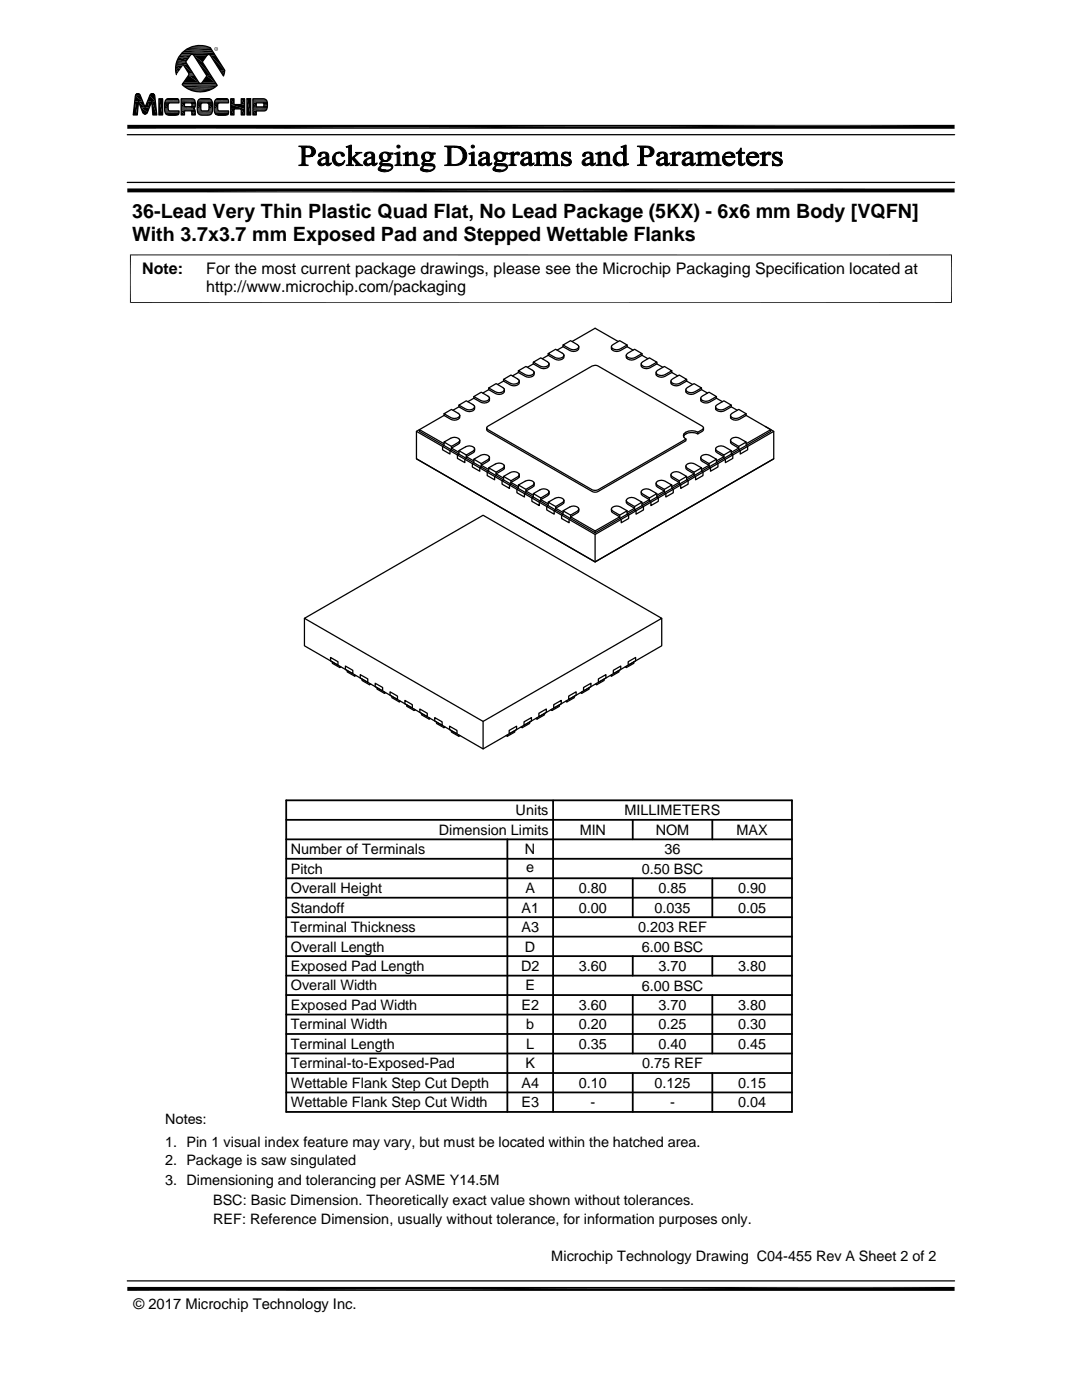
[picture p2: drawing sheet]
<svg xmlns="http://www.w3.org/2000/svg" width="216mm" height="279mm" viewBox="0 0 216 279" stroke-linecap="round" stroke-linejoin="round" font-family="sans-serif">
<g fill="none" stroke="#000" stroke-width=".25">
<path d="M27.1 18.9a.52 .52 0 0 1 .9 .1l1 2.4 .9-2.4a.5 .5 0 0 1 .5-.3 .5 .5 0 0 1 .5 .4l.4 3.8h-.8l-.2-2.7-.9 2.2a.5 .5 0 0 1-.5 .4 .5 .5 0 0 1-.4-.4l-.9-2.1-.2 2.6h-.8zM31.7 19.7h.7v3.2h-.7zM33.1 20l.5-.3h1.6l.4 .2 .1 .6-2 .1-.2 .4v.7l.1 .3 .2 .1h1.9a.62 .62 0 0 1-.1 .7 .62 .62 0 0 1-.6 .2h-1.2a.96 .96 0 0 1-.9-1.2 2.92 2.92 0 0 1 .2-1.8zM36.2 19.7h2.3a1.28 1.28 0 0 1 .2 1.9l-.1 .1 .3 .2 .1 1h-.7v-.6l-.2-.2h-1.3v.8h-.6zM36.6 13l1.1 1.7-1.4 2.2a5.1 5.1 0 0 0 7 .1l-2.9-4.6 1-1.5h.5l2.7 4.3 .3-1.2-2.9-4.5a4.8 4.8 0 0 0-5.1 .6 4.8 4.8 0 0 0-1.7 4.8M38.1 10.9h.3l.3 .1 2.6 4.1-1.2 1.6-.4-.2-2.7-4.2zM39.6 20l.5-.3h1.5a.93 .93 0 0 1 .8 1.1l-.1 1.6a.79 .79 0 0 1-.9 .6 2.2 2.2 0 0 1-1.8-.2 3.5 3.5 0 0 1 0-2.8zM43 20l.5-.3h1.6l.4 .2 .1 .6-2 .1-.2 .4v.7l.1 .3 .2 .1h1.9a.62 .62 0 0 1-.1 .7 .62 .62 0 0 1-.6 .2h-1.2a.96 .96 0 0 1-1-1.2 2.92 2.92 0 0 1 .3-1.8zM46 19.7h.7v1.2h1.4v-1.2h.7v3.2h-.7v-1.2h-1.4v1.2h-.7zM49.3 19.7h.7v3.2h-.7zM49.3 19.7h.7M50.5 19.7h2.2a1.49 1.49 0 0 1 .5 2.2l-.5 .2h-1.6v.8h-.6z"/>
<path d="M25.4 36.4h165.1M25.4 26.9h165.1M36.8 20.5h1.3l.2 .2v.4l-.1 .2h-1.4zM40.2 20.7l.2-.2 1.1 .1 .2 .4-.1 1-.2 .1h-1.2l-.1-.4zM51.1 20.5h1.4a.56 .56 0 0 1 0 .8h-1.4zM94.6 79.1v.4l-1.3 .7M94.6 79.5a2.8 2.8 0 0 0 2.4 .9l.6-.4 .1-.5M94.6 79.1l1.4-.8 1.4 .8 .3 .4a1.12 1.12 0 0 1-1.8 .4zM97.5 77.8a2.8 2.8 0 0 0 2.5 .9l.3-.2a.64 .64 0 0 0 .3-.7M97.5 77.4l1.5-.8 1.3 .7 .3 .4v.2a1.35 1.35 0 0 1-1.8 .3zM97.5 77.4v.4l-1.2 .6M100.5 76.1a2.8 2.8 0 0 0 2.5 .8 .69 .69 0 0 0 .6-.8"/>
<path d="M100.5 75.7l1.5-.9 1.3 .8 .3 .5a1.16 1.16 0 0 1-1.8 .4zM100.5 75.7v.4l-1.2 .6M103.4 74.3a2.85 2.85 0 0 0 2.6 .9l.5-.3 .1-.6M103.4 74l1.5-.9 1.4 .8 .3 .4a1.12 1.12 0 0 1-1.8 .5zM103.4 74v.3l-1.1 .7M106.4 72.6a2.8 2.8 0 0 0 2.5 .9l.3-.1a.64 .64 0 0 0 .4-.8M106.4 72.3l1.5-.9 1.3 .8 .3 .3v.2a1.35 1.35 0 0 1-1.7 .3zM106.4 72.3v.3l-1.2 .7M109.4 70.9a2.8 2.8 0 0 0 2.5 .9 .69 .69 0 0 0 .6-.9M109.4 70.6l1.5-.9 1.3 .8 .3 .4a1.16 1.16 0 0 1-1.8 .4zM109.4 70.6v.3l-1.2 .7M112.4 69.2a2.85 2.85 0 0 0 2.5 .9 .69 .69 0 0 0 .6-.9"/>
<path d="M112.4 68.9l1.5-.9 1.3 .8 .3 .4a1.12 1.12 0 0 1-1.8 .4zM112.4 68.9v.3l-1.2 .7M114.2 68.2l4.5-2.7 4.7 2.7M122.1 69l1.6-1 1.4 .9a2.8 2.8 0 0 1-2.5 .8 .62 .62 0 0 1-.6-.5zM125.1 70.7l1.5-1 1.5 .9a2.8 2.8 0 0 1-2.5 .9l-.5-.4zM125.1 68.9v.3l1.2 .7M125.1 69.2a2.8 2.8 0 0 1-2.5 .9 .69 .69 0 0 1-.6-.9M128 72.4l1.6-1 1.5 .9a2.8 2.8 0 0 1-2.5 .9 .61 .61 0 0 1-.6-.7zM128.1 70.6v.3l1.2 .7M128.1 70.9a2.8 2.8 0 0 1-2.5 .9l-.3-.1a.64 .64 0 0 1-.3-.8M130.9 74.3v.5a1.35 1.35 0 0 0 1.8 .3l1.3-.8M131 74.1l1.6-1 1.4 .9a2.82 2.82 0 0 1-2.4 .9l-.6-.4z"/>
<path d="M131.1 72.6a2.8 2.8 0 0 1-2.5 .9 .69 .69 0 0 1-.6-.9M131.1 72.3v.3l1.2 .7M133.9 75.8l1.6-1 1.5 .9a2.8 2.8 0 0 1-2.5 .9 .62 .62 0 0 1-.6-.5zM134 74v.3l1.2 .7M136.9 77.6l1.6-1 1.5 .8a2.8 2.8 0 0 1-2.5 .9 .61 .61 0 0 1-.6-.6zM137 75.7v.4l1.2 .6M137 76.1a2.8 2.8 0 0 1-2.5 .8 .69 .69 0 0 1-.6-.8M139.9 79.3l1.6-1 1.5 .8a2.82 2.82 0 0 1-2.5 .9l-.6-.3zM140 77.8a2.8 2.8 0 0 1-2.5 .9 .69 .69 0 0 1-.6-.9M140 77.4v.4l1.2 .6M143 79.1v.4l1.1 .7M143 79.5a2.82 2.82 0 0 1-2.5 .9l-.6-.4-.1-.5"/>
<path d="M83.1 86.1l35.6 20.6M83.7 85.7l4.9 2.9M83.7 85.7l-.6 .4v5.5l35.6 20.5 35.7-20.5M83.7 85.7v.4l35 20.2M88.6 88.2v.7l-.3 .2v.7l1.5 .8v-.7l.3-.1v-.7M88.6 88.2a2.8 2.8 0 0 1 2.5-.9 .62 .62 0 0 1 .6 .6l-.3 .4-1.3 .8zM88.6 82.6l1.5-.9 1.3 .8 .3 .4a1.16 1.16 0 0 1-1.8 .4zM88.6 82.6v.3a2.8 2.8 0 0 0 2.5 .9 .69 .69 0 0 0 .6-.9M88.6 82.9l-4.9 2.8M91.6 89.9v.7l-.3 .2v.7l1.5 .8v-.6l.2-.2v-.7M91.6 89.9a2.82 2.82 0 0 1 2.5-.9l.5 .4v.4l-1.6 1zM91.6 81.2l-1.2 .7"/>
<path d="M91.6 80.9v.3a2.82 2.82 0 0 0 2.5 .9l.5-.4 .1-.5M91.6 80.9l1.4-.9 1.4 .8 .2 .2 .1 .3a1.35 1.35 0 0 1-1.8 .3zM91.7 87.9a.64 .64 0 0 1-.3 .7l-1.3 .8 1.5 .9M94.6 91.7v.6l-.3 .2v.7l1.4 .8v-.6l.3-.2v-.7M94.6 91.7a2.8 2.8 0 0 1 2.4-.9 .61 .61 0 0 1 .7 .6l-1.7 1.1zM94.7 89.6l-.1 .5-1.6 1 1.6 .9M97.1 85.4v.3l.3 .4 20.8 12 .5 .1 .6-.1 17.6-10.1v-.4M97.2 85.2l21-12.2 .5-.1 .6 .1 20.8 12 .3 .4-.1 .2-1.1 .7a2.11 2.11 0 0 0-2.8 .5v.3l.5 .5-17.6 10.1-.6 .2-.5-.2-20.8-12-.3-.3zM97.5 93.4v.6l-.3 .2v.7l1.5 .9v-.7l.3-.2v-.7M97.5 93.4a2.8 2.8 0 0 1 2.5-.9l.6 .3v.3l-1.6 1.1zM97.7 91.3a.6 .6 0 0 1-.3 .8l-1.4 .8 1.5 .8M100.5 95.1v.7l-.3 .1v.7l1.5 .9v-.7l.3-.2v-.7"/>
<path d="M100.5 95.1a2.8 2.8 0 0 1 2.5-.9 .62 .62 0 0 1 .6 .5l-.3 .5-1.3 .7zM100.6 93a.64 .64 0 0 1-.3 .8l-1.3 .8 1.5 .8M103.4 96.8v.7l-.3 .2v.6l1.5 .9v-.7l.3-.2v-.6M103.4 96.8a2.85 2.85 0 0 1 2.6-.9 .61 .61 0 0 1 .6 .7l-1.7 1.1zM103.6 94.7a.64 .64 0 0 1-.3 .8l-1.3 .8 1.4 .8M106.4 98.5v.7l-.3 .2v.7l1.5 .8v-.7l.3-.1v-.7M106.4 98.5a2.8 2.8 0 0 1 2.5-.9l.6 .4v.3l-1.6 1.1zM106.6 96.5a.6 .6 0 0 1-.3 .7l-1.4 .8 1.5 .8M109.6 98.2a.64 .64 0 0 1-.4 .7l-1.3 .8 1.5 .9M112.5 99.9a.64 .64 0 0 1-.3 .7l-1.3 .8 1.5 .9M125 99.9a.64 .64 0 0 0 .3 .7l1.3 .8-1.5 .9M125.1 99.7a1.41 1.41 0 0 1 1.7-.2l1.3 .7-1.5 .9-1.3-.8-.3-.3z"/>
<path d="M128 98.2v.5l1.6 1-1.5 .9M128 98a1.41 1.41 0 0 1 1.7-.3l1.4 .8-1.5 .9-1.4-.8-.2-.3zM130.9 96.5l.1 .5 1.6 1-1.5 .8M131 96.2a1.46 1.46 0 0 1 1.7-.2l1.3 .8-1.4 .9-1.4-.8-.3-.3zM131.1 98.5v.7l.3 .2v.7l-1.5 .8v-.7l-.3-.1v-.7M133.9 94.7a.64 .64 0 0 0 .3 .8l1.3 .8-1.5 .8M133.9 94.5a1.46 1.46 0 0 1 1.8-.2l1.3 .8-1.5 .8-1.6-.9zM134 96.8v.7l.3 .2v.6l-1.4 .9v-.7l-.3-.2v-.6M136.9 93v.6l1.6 1-1.5 .8M136.9 92.8a1.41 1.41 0 0 1 1.7-.2l1.4 .8-1.5 .8-1.3-.7-.3-.4zM137 95.1v.7l.3 .1v.7l-1.5 .9v-.7l-.3-.2v-.7M139.2 86.3v.3"/>
<path d="M139.8 91.3l.1 .6 1.6 1-1.5 .8M139.9 91.1a1.46 1.46 0 0 1 1.7-.2l1.4 .8-1.5 .8-1.4-.8-.3-.3zM140 93.4v.6l.3 .2v.7l-1.5 .9v-.7l-.3-.2v-.7M140.4 85.4l-.1 .5-1.1 .7a2.11 2.11 0 0 0-2.8 .5M142.8 89.6a.64 .64 0 0 0 .3 .8l1.3 .7-1.4 .9M142.9 81l1.5-1 1.5 .9a2.8 2.8 0 0 1-2.5 .8 .62 .62 0 0 1-.6-.5zM142.9 89.4a1.46 1.46 0 0 1 1.7-.2l1.3 .7-1.5 .9-1.5-1zM143 91.7v.6l.3 .2v.7l-1.5 .8v-.6l-.3-.2v-.7M145.8 87.9v.5l1.6 1-1.5 .9M145.8 82.7l1.6-1 1.5 .9a2.8 2.8 0 0 1-2.5 .9 .61 .61 0 0 1-.6-.7zM145.8 87.7a1.41 1.41 0 0 1 1.8-.2l1.3 .7-1.5 .9-1.3-.8-.3-.3zM145.9 80.9v.3a2.8 2.8 0 0 1-2.5 .9 .69 .69 0 0 1-.6-.9"/>
<path d="M145.9 81.2l1.2 .7M145.9 89.9v.7l.3 .2v.7l-1.5 .8v-.6l-.3-.2v-.7M148.9 82.6v.3a2.8 2.8 0 0 1-2.5 .9 .69 .69 0 0 1-.6-.9M148.9 82.9l4.9 2.8M148.9 88.2v.7l.3 .2v.7l-1.5 .8v-.7l-.3-.1v-.7M152.7 85.1l1.1 .6v.4l-35.1 20.2M153.8 85.7l.6 .4v5.5l-35.7 20.5-35.6-20.5M153.8 85.7l-4.9 2.9M154.4 86.1l-35.7 20.6v5.4M109.4 100.2v.7l-.3 .2v.7l1.5 .8v-.7l.3-.1v-.7M109.4 100.2a2.8 2.8 0 0 1 2.5-.9 .62 .62 0 0 1 .6 .6l-.3 .4-1.3 .8zM112.4 101.9v.7l-.3 .2v.7l1.5 .8v-.6l.3-.2v-.7"/>
<path d="M112.4 101.9a2.85 2.85 0 0 1 2.5-.9 .62 .62 0 0 1 .6 .6l-.3 .4-1.3 .8zM115.5 101.6l-.1 .6-1.5 .9 4.8 2.9M118.7 106v.3M122 101.6a.64 .64 0 0 0 .3 .8l1.4 .7-5 2.9M122.1 101.4a1.46 1.46 0 0 1 1.7-.2l1.3 .7-1.4 .9-1.6-1zM125.1 101.9v.7l.3 .2v.7l-1.4 .8v-.6l-.3-.2v-.7M128.1 100.2v.7l.3 .2v.7l-1.5 .8v-.7l-.3-.1v-.7M60.7 123.4l35.7-20.6 35.6 20.6-35.6 20.6zM60.7 123.4v5.5l35.7 20.6 35.6-20.6v-5.5M66 131.2l1.4 .9v.7l-1.4-.9zM66.3 132.1v.3l1.5 .8 .2-.1M67.8 132.9v.3"/>
<path d="M68.9 132.9l1.5 .9v.7l-1.5-.9zM69.3 133.8v.3l1.5 .8 .2-.1M70.8 134.7v.2M71.9 134.6l1.5 .9v.7l-1.5-.9zM72.2 135.5v.3l1.5 .9 .3-.2M73.7 136.4v.3M74.9 136.4l1.4 .8v.7l-1.4-.9zM75.2 137.2v.3l1.5 .9 .2-.2M76.7 138.1v.3M77.8 138.1l1.5 .8v.7l-1.5-.9zM78.2 139v.2l1.5 .9 .2-.1M79.7 139.8v.3"/>
<path d="M80.8 139.8l1.5 .8v.7l-1.5-.8zM113.1 139.8v.3M113.5 138.9l1.5-.8v.6l-1.5 .9zM114.6 139v.2l-1.5 .9-.2-.1M116.1 138.1v.3M116.4 137.2l1.5-.8v.6l-1.5 .9zM117.6 137.2v.3l-1.5 .9-.3-.2M119.1 136.4v.3M119.4 135.5l1.5-.9v.7l-1.5 .9zM120.5 135.5v.3l-1.4 .9-.3-.2M122 134.7v.2M122.4 133.8l1.5-.9v.7l-1.5 .9z"/>
<path d="M123.5 133.8v.3l-1.5 .8-.2-.1M125 132.9v.3M125.3 132.1l1.5-.9v.7l-1.5 .9zM126.5 132.1v.3l-1.5 .8-.2-.1M81.2 140.7v.2l1.4 .9 .3-.1M82.6 141.5v.3M83.8 141.5l1.5 .8v.7l-1.5-.8zM84.1 142.4v.3l1.5 .8 .3-.1M85.6 143.2v.3M86.7 143.2l1.5 .9v.7l-1.5-.9zM87.1 144.1v.3l1.5 .8 .2-.1M88.6 144.9v.3"/>
<path d="M89.7 144.9l1.5 .9v.7l-1.5-.9zM90.1 145.8v.3l1.4 .8 .3-.1M91.5 146.7v.2M96.4 144v5.5M101.2 146.7v.2M101.6 145.8l1.5-.9v.7l-1.5 .9zM102.7 145.8v.3l-1.5 .8-.2-.1M104.2 144.9v.3M104.6 144.1l1.4-.9v.7l-1.4 .9zM105.7 144.1v.3l-1.5 .8-.2-.1M107.2 143.2v.3M107.5 142.3l1.5-.8v.7l-1.5 .8z"/>
<path d="M108.6 142.4v.3l-1.4 .8-.3-.1M110.2 141.5v.3M110.5 140.6l1.5-.8v.7l-1.5 .8zM111.6 140.7v.2l-1.4 .9-.3-.1M25.4 255.6h165.1"/>
</g>
<g fill="none" stroke="#000" stroke-width=".36">
<path d="M57.1 159.7h100.9v62.2h-100.9zM110.4 159.7v62.2M57.1 179.2h100.9M57.1 175.3h100.9M57.1 171.4h100.9M57.1 167.5h100.9M57.1 163.6h100.9M101.2 167.5v54.4M126.3 163.6v3.9M126.3 175.3v7.7M142.1 163.6v3.9M142.1 175.3v7.7"/>
<path d="M57.1 190.8h100.9M57.1 186.9h100.9M57.1 183h100.9M57.1 198.6h100.9M57.1 194.7h100.9M126.3 190.8v3.9M126.3 198.6v11.6M142.1 190.8v3.9M142.1 198.6v11.6M57.1 206.4h100.9M57.1 202.5h100.9M57.1 210.2h100.9"/>
<path d="M57.1 214.1h100.9M57.1 218h100.9M126.3 214.1v7.8M142.1 214.1v7.8"/>
</g>
<g fill="none" stroke="#000" stroke-width=".2">
<path d="M33 20h2.7M33.1 19.9h2.6M33.1 19.9h2.5M33.3 19.8h2.2M33.4 19.7h2.1M35.6 19.8h-2.4M36 10.9h2.1M36.1 10.8h6.7M36.2 19.7h2.3M36.2 19.7h2.4M36.2 19.8h2.5M36.2 19.9h2.6"/>
<path d="M36.3 16.9h7M36.4 17h6.9M36.5 16.7h6.6M36.5 16.6h3.4M36.5 16.6h3.3M36.6 16.5h3.1M36.9 17.4h6M37.5 17.7h4.9M37.8 9.5h4.2M37.9 9.4h4M38 11h-2.1M38.2 10.9h-2.2"/>
<path d="M38.4 10.9h4.4M38.4 9.3h3M38.4 9.2h2.9M38.5 10.9h3M38.6 11h2.8M38.6 11h2.7M38.7 18.2h2.5M39.6 20h2.6M39.6 19.9h2.6M39.6 19.9h2.5M39.7 19.8h2.4M39.8 19.8h2.2"/>
<path d="M40.1 16.6h3M40.2 16.6h2.9M40.3 16.5h2.7M42.9 20h2.7M43 19.9h2.6M43 19.9h2.5M43.2 19.8h2.2M43.3 19.7h2M45.5 19.8h-2.4M50.5 19.7h2.2M50.5 19.7h2.4M50.5 19.8h2.5"/>
<path d="M50.5 19.9h2.6M50.5 19.9h2.7M32.9 20.5h2.8M32.9 22.2h2.8M32.9 22.3h2.8M32.9 20.4h2.8M32.9 20.3h2.8M32.9 22.4h2.8M32.9 22.5h2.8M32.9 20.2h2.8M33 20.1h2.7M33 22.6h2.7"/>
<path d="M33 22.7h2.7M33.1 22.7h2.6M33.1 22.8h2.6M33.2 22.8h2.4M33.3 22.9h2.3M33.4 22.9h2.1M36.2 20h2.7M36.2 20.2h2.7M36.2 21.3h2.7M36.2 21.4h2.7M36.2 21.5h2.7M36.2 21.6h2.6"/>
<path d="M36.2 21.6h2.5M36.2 21.7h2.5M36.2 21.8h2.6M36.2 21.9h2.7M36.2 22h2.7M36.2 22.1h2.7M39.4 20.5h3M39.4 22.2h3M39.4 20.4h3M39.4 22.3h3M39.4 22.5h2.9M39.4 20.2h3"/>
<path d="M39.5 22.6h2.8M39.5 20.1h2.8M39.5 22.7h2.7M39.6 22.8h2.6M39.7 22.8h2.4M39.8 22.9h2.2M42.8 22.2h2.8M42.8 20.5h2.8M42.8 20.4h2.8M42.8 22.3h2.8M42.8 20.3h2.8M42.8 22.4h2.8"/>
<path d="M42.8 22.5h2.8M42.8 20.2h2.8M42.9 22.6h2.7M42.9 20.1h2.7M42.9 22.7h2.7M43 22.7h2.6M43 22.8h2.6M43.1 22.8h2.4M43.2 22.9h2.2M43.3 22.9h2M50.5 20h2.7M50.5 20.2h2.8"/>
<path d="M50.5 20.4h2.8M50.5 20.5h2.8M50.5 21.4h2.8M50.5 21.7h2.8M50.5 21.8h2.8M50.5 21.9h2.7M50.5 22h2.6M53 22.1h-2.5M26 50.8v9.7M189.9 50.8v9.7M189.9 50.9h-164M25.9 60.4h164"/>
</g>
<g fill="#000" stroke="#000" stroke-width=".2">
<path d="M80.4 30.6l.3 .1zM118.9 30.6l.2 .1zM123.9 29.3h.3zM151.6 30.6l.3 .1z"/>
<path d="M60.2 29.4h1.1h-.4v1.7h1.5l-1.5 .1v1.6l.6 .2h-1.9v-.1a.5 .5 0 0 0 .7-.6z" fill-rule="evenodd"/>
<path d="M59.6 29.1h1.6a1.26 1.26 0 0 1 1.3 .4 1.26 1.26 0 0 1 .3 1.3l-.4 .3h-1a.87 .87 0 0 0 .8-.9 .87 .87 0 0 0-.9-.8h-1.1z" fill-rule="evenodd"/>
<path d="M60.9 31.2h1.3z" fill-rule="evenodd"/>
<path d="M63.6 30.7l.3-.2h.6l-.4 .2a.36 .36 0 0 1-.1 .4 .36 .36 0 0 1-.3 .1l-.2-.1z" fill-rule="evenodd"/>
<path d="M63.5 32.1a1.65 1.65 0 0 1 1.6-.6 1.09 1.09 0 0 0-1.1 .9l.3 .3 .6 .1a.83 .83 0 0 1-.9 .3 .83 .83 0 0 1-.6-.7z" fill-rule="evenodd"/>
<path d="M63.9 30.5l.2-.1a1.3 1.3 0 0 1 1.5 .4l.1 1.9 .3 .1a.51 .51 0 0 1-.5 .3 .51 .51 0 0 1-.4-.3v-.1l-.3-.1 .3-.1v-1h-.5l.5-.3a.56 .56 0 0 0-.6-.7z" fill-rule="evenodd"/>
<path d="M64.4 32.8l.7-.1z" fill-rule="evenodd"/>
<path d="M65.7 32.7l.4-.2-.1 .3z" fill-rule="evenodd"/>
<path d="M67 30.6l.6-.1a1.1 1.1 0 0 0-.7 1.2 1.1 1.1 0 0 0 .9 1h.7a1.33 1.33 0 0 1-2-.2 1.33 1.33 0 0 1 .5-1.9z" fill-rule="evenodd"/>
<path d="M67.1 30.5a1.26 1.26 0 0 1 1.6 .4v.2a.46 .46 0 0 1-.5 0 .46 .46 0 0 1-.2-.5z" fill-rule="evenodd"/>
<path d="M67.8 32.7a.93 .93 0 0 0 .9-.7l.1 .2-.3 .5z" fill-rule="evenodd"/>
<path d="M69.1 29.3h.2z" fill-rule="evenodd"/>
<path d="M69.1 29.3l1-.3v3.7l.5 .3h-1.5l.3-.1 .2-.3v-3l-.1-.2z" fill-rule="evenodd"/>
<path d="M70.9 30.4h1.3l-.7 .4-.9 .6 1.2 1.3 .6 .3h-1.5l.2-.3-1-1.1 1-.8v-.3z" fill-rule="evenodd"/>
<path d="M72.8 30.7l.2-.2h.7h-.2a.46 .46 0 0 0-.3 .6l-.2 .2a.32 .32 0 0 1-.3-.2 .32 .32 0 0 1 .1-.4z" fill-rule="evenodd"/>
<path d="M72.7 32.1a1.64 1.64 0 0 1 1.5-.6 1.06 1.06 0 0 0-1.1 .9l.4 .3 .6 .1a.84 .84 0 0 1-.9 .3 .84 .84 0 0 1-.6-.7z" fill-rule="evenodd"/>
<path d="M73 30.5l.2-.1a1.31 1.31 0 0 1 1.5 .4l.1 1.9 .3 .1a.48 .48 0 0 1-.5 .3 .48 .48 0 0 1-.4-.4l-.2-.1 .2-.1v-1h-.5l.5-.3a.54 .54 0 0 0-.5-.7z" fill-rule="evenodd"/>
<path d="M73.6 32.8l.6-.1z" fill-rule="evenodd"/>
<path d="M74.9 32.7l.3-.2-.1 .3z" fill-rule="evenodd"/>
<path d="M75.7 33.3l.5-.3-.3 .5a.93 .93 0 0 0 1.1 .5h-1.4a.42 .42 0 0 1 .1-.7z" fill-rule="evenodd"/>
<path d="M76 30.6l.8-.3 .7 .2h-.7a.83 .83 0 0 0-.5 .8 .83 .83 0 0 0 .5 .7h.7l-1.1 .1-.2 .3 .4 .2a2.38 2.38 0 0 1 1.7 .4l.1 .4a1.97 1.97 0 0 1-2.8 .6h1.4a.8 .8 0 0 0 1.1-.7l-.3-.2-1.7-.1a.48 .48 0 0 1-.3-.5 .48 .48 0 0 1 .5-.4 .85 .85 0 0 1-.3-1.5z" fill-rule="evenodd"/>
<path d="M76.4 32.1h1z" fill-rule="evenodd"/>
<path d="M76.8 30.5h1.6v.3h-.5a.82 .82 0 0 1-.4 1.2h-.6a.82 .82 0 0 0 .5-.8 .82 .82 0 0 0-.6-.7z" fill-rule="evenodd"/>
<path d="M78.7 30.6l.3 .1z" fill-rule="evenodd"/>
<path d="M78.7 30.6l1.1-.3v2.1a.37 .37 0 0 0 .4 .5v.1h-1.4l.4-.3v-1.6l-.1-.3z" fill-rule="evenodd"/>
<path d="M80.4 30.6l1-.3v.6h-.5z" fill-rule="evenodd"/>
<path d="M80.9 30.9l1.3-.2-.8 .4 .1 1.6 .4 .3h-1.4l.4-.3z" fill-rule="evenodd"/>
<path d="M81.7 30.7a.84 .84 0 0 1 .9-.4 .84 .84 0 0 1 .6 .8v1.6l.5 .3h-1.5l.3-.1 .2-.3-.1-1.6-.3-.3z" fill-rule="evenodd"/>
<path d="M84.1 33.3l.5-.3-.2 .5a.93 .93 0 0 0 1 .5h-1.4a.42 .42 0 0 1 .1-.7z" fill-rule="evenodd"/>
<path d="M84.4 30.6l.9-.3 .6 .2h-.7a.83 .83 0 0 0-.5 .8 .83 .83 0 0 0 .5 .7h.7l-1.1 .1-.2 .3 .5 .2a2.38 2.38 0 0 1 1.6 .4l.1 .4a1.97 1.97 0 0 1-2.8 .6h1.4a.8 .8 0 0 0 1.2-.7l-.4-.2-1.7-.1a.48 .48 0 0 1-.3-.5 .48 .48 0 0 1 .5-.4 .85 .85 0 0 1-.3-1.5z" fill-rule="evenodd"/>
<path d="M84.8 32.1h1z" fill-rule="evenodd"/>
<path d="M85.2 30.5h1.6v.3h-.5a.81 .81 0 0 1-.4 1.2h-.6a.82 .82 0 0 0 .6-.8 .82 .82 0 0 0-.7-.7z" fill-rule="evenodd"/>
<path d="M88.7 29.1h2l1.3 .3-2 .1v3.2l1.9 .1-.9 .2h-2.3l.6-.2v-.2l.1-2.9a.46 .46 0 0 0-.7-.4z" fill-rule="evenodd"/>
<path d="M90.7 29.4h1.3a1.86 1.86 0 0 1 1.2 1.7 1.86 1.86 0 0 1-1.3 1.7h-1.2a1.73 1.73 0 0 0 1.7-1.7 1.73 1.73 0 0 0-1.7-1.7z" fill-rule="evenodd"/>
<path d="M93.6 30.6l.3 .1z" fill-rule="evenodd"/>
<path d="M93.6 30.6l1-.3v2.1a.36 .36 0 0 0 .1 .4 .36 .36 0 0 0 .4 .1v.1h-1.5v-.1a.38 .38 0 0 0 .5-.5v-1.5l-.1-.1z" fill-rule="evenodd"/>
<path d="M95.7 30.7l.2-.2h.6h-.1a.43 .43 0 0 0-.3 .6l-.2 .2a.32 .32 0 0 1-.3-.2 .32 .32 0 0 1 .1-.4z" fill-rule="evenodd"/>
<path d="M95.7 31.9l.9-.4h.5a1.08 1.08 0 0 0-1.1 .9l.4 .3 .5 .1a.79 .79 0 0 1-.9 .2 .79 .79 0 0 1-.5-.9z" fill-rule="evenodd"/>
<path d="M95.9 30.5a1.28 1.28 0 0 1 1.7 .4v1.7l.4 .2a.48 .48 0 0 1-.5 .3 .48 .48 0 0 1-.4-.4l-.2-.1 .2-.1v-1h-.5l.5-.2-.1-.6z" fill-rule="evenodd"/>
<path d="M96.5 32.8l.6-.1z" fill-rule="evenodd"/>
<path d="M97.8 32.7l.3-.2-.1 .3z" fill-rule="evenodd"/>
<path d="M98.6 33.3l.5-.3-.3 .5a.94 .94 0 0 0 1.1 .5h-1.4a.42 .42 0 0 1 .1-.7z" fill-rule="evenodd"/>
<path d="M98.9 30.6a1.47 1.47 0 0 1 1.5-.1h-.7a.81 .81 0 0 0-.6 .8 .81 .81 0 0 0 .7 .7h.6l-1.1 .1-.2 .5 1.7 .1a.6 .6 0 0 1 .5 .7 2.05 2.05 0 0 1-2.8 .6 4.5 4.5 0 0 0 2.3-.3l.2-.4-.2-.2h-1.3a.55 .55 0 0 1-.8-.6l.4-.4a.85 .85 0 0 1-.2-1.5z" fill-rule="evenodd"/>
<path d="M99.3 32.1h1z" fill-rule="evenodd"/>
<path d="M99.7 30.5h1.6v.3h-.6a.83 .83 0 0 1-.3 1.2h-.6h.1a.84 .84 0 0 0 .4-.8 .84 .84 0 0 0-.6-.7z" fill-rule="evenodd"/>
<path d="M101.5 30.6l.2 .1z" fill-rule="evenodd"/>
<path d="M101.5 30.6l1-.3v.6h.2l-.2 .3v1.5l.5 .3h-1.5l.5-.3v-1.7l-.1-.2z" fill-rule="evenodd"/>
<path d="M102.7 30.7h.2l-.4 .2z" fill-rule="evenodd"/>
<path d="M102.7 30.7a.49 .49 0 0 1 .5-.4 .49 .49 0 0 1 .5 .5 .49 .49 0 0 1-.8-.1z" fill-rule="evenodd"/>
<path d="M104.1 30.7l.3-.2h.6h-.2a.46 .46 0 0 0-.3 .6l-.1 .2a.32 .32 0 0 1-.4-.2 .32 .32 0 0 1 .1-.4z" fill-rule="evenodd"/>
<path d="M104 32.1a1.64 1.64 0 0 1 1.5-.6 1.06 1.06 0 0 0-1.1 .9l.4 .3 .6 .1a.84 .84 0 0 1-.9 .3 .84 .84 0 0 1-.6-.7z" fill-rule="evenodd"/>
<path d="M104.4 30.5l.1-.1a1.31 1.31 0 0 1 1.5 .4l.1 1.9 .3 .1a.48 .48 0 0 1-.5 .3 .48 .48 0 0 1-.4-.4l-.2-.1 .2-.1v-1h-.4l.4-.3a.54 .54 0 0 0-.5-.7z" fill-rule="evenodd"/>
<path d="M104.9 32.8l.6-.1z" fill-rule="evenodd"/>
<path d="M106.2 32.7l.4-.2-.2 .3z" fill-rule="evenodd"/>
<path d="M106.6 30.6l.3 .1z" fill-rule="evenodd"/>
<path d="M106.6 30.6l1.1-.3v.6h-.6l-.1-.1z" fill-rule="evenodd"/>
<path d="M107.1 30.9l1.3-.2-.7 .3v1.7l.4 .3h-1.4l.4-.3z" fill-rule="evenodd"/>
<path d="M107.9 30.7a.86 .86 0 0 1 1.5 .2h.2l-.2 .1 .1 1.7 .4 .3h-1.5l.5-.3v-1.5l-.2-.4z" fill-rule="evenodd"/>
<path d="M109.5 30.8l.2-.2 .5 .1-.6 .2h-.2z" fill-rule="evenodd"/>
<path d="M109.7 30.6a.85 .85 0 0 1 .9-.2 .85 .85 0 0 1 .6 .7v1.3a.37 .37 0 0 0 .5 .5v.1h-1.5l.5-.3v-1.5a.45 .45 0 0 0-.5-.5z" fill-rule="evenodd"/>
<path d="M112 32.1a1.36 1.36 0 0 0 1.6 .9l-1.6 .1z" fill-rule="evenodd"/>
<path d="M112.2 30.7l.2-.2h.5a.39 .39 0 0 0-.5 .2 .39 .39 0 0 0 .2 .5l.8 .4a.73 .73 0 0 1 .6 .6 .73 .73 0 0 1-.4 .8h-.5l.4-.4a1.73 1.73 0 0 0-1.1-.9l-.4-.5z" fill-rule="evenodd"/>
<path d="M112.4 30.5l.4-.2 .8 .1z" fill-rule="evenodd"/>
<path d="M112.2 33h1.4l-.5 .1z" fill-rule="evenodd"/>
<path d="M112.4 30.5l1.4-.2v.9l-.2-.1a.7 .7 0 0 0-.7-.6z" fill-rule="evenodd"/>
<path d="M116.5 30.6l.1-.1h.6l-.4 .2a.36 .36 0 0 1 0 .4 .36 .36 0 0 1-.4 .1l-.1-.2z" fill-rule="evenodd"/>
<path d="M116.5 31.8l.8-.3h.5a1.09 1.09 0 0 0-1.1 .9l.3 .3 .6 .1a.89 .89 0 0 1-1.5-.2l.1-.4z" fill-rule="evenodd"/>
<path d="M116.6 30.5l.2-.1a1.1 1.1 0 0 1 1.3 .2 1.1 1.1 0 0 1 .2 1.2v.8l.4 .2a.51 .51 0 0 1-.4 .3 .51 .51 0 0 1-.5-.3v-.1l-.2-.1 .2-.1v-1h-.5l.5-.3a.55 .55 0 0 0-.6-.7z" fill-rule="evenodd"/>
<path d="M117.1 32.8l.7-.1z" fill-rule="evenodd"/>
<path d="M118.5 32.7l.3-.2-.1 .3z" fill-rule="evenodd"/>
<path d="M118.9 30.6l1-.3v.6h-.6z" fill-rule="evenodd"/>
<path d="M119.3 30.9l1.4-.2-.8 .4v1.3a.39 .39 0 0 0 .1 .4 .39 .39 0 0 0 .4 .1v.1h-1.5l.5-.3z" fill-rule="evenodd"/>
<path d="M120.1 30.7a.84 .84 0 0 1 .9-.3 .84 .84 0 0 1 .6 .7l.1 1.6 .4 .3h-1.4l.4-.3v-1.7l-.4-.3z" fill-rule="evenodd"/>
<path d="M122.7 30.9l.4-.4h.6a1.2 1.2 0 0 0-.8 1.2 1.2 1.2 0 0 0 .9 1.1h-1a1.4 1.4 0 0 1-.1-1.9z" fill-rule="evenodd"/>
<path d="M123.1 30.5a1.12 1.12 0 0 1 1.3 .1z" fill-rule="evenodd"/>
<path d="M123.9 29.3l1-.3v3.3l.3 .4h-.8a1.19 1.19 0 0 1-1.6 .1h1l.6-.3v-1.4l-.3-.5h.3v-1v-.2z" fill-rule="evenodd"/>
<path d="M124.4 32.7h1v.1l-1 .3z" fill-rule="evenodd"/>
<path d="M127.7 29.4h1.1h-.4v1.7h1.6l-1.6 .1v1.1a.47 .47 0 0 0 .1 .5 .47 .47 0 0 0 .6 .1v.1h-1.9l.4-.1 .2-.3z" fill-rule="evenodd"/>
<path d="M127.2 29.1h1.6a1.23 1.23 0 0 1 1.3 .4 1.23 1.23 0 0 1 .2 1.3l-.3 .3h-1.1a.87 .87 0 0 0 .9-.9 .87 .87 0 0 0-1-.8h-1.1z" fill-rule="evenodd"/>
<path d="M128.4 31.2h1.4z" fill-rule="evenodd"/>
<path d="M131.2 30.7l.3-.2h.6h-.2a.42 .42 0 0 0-.3 .6l-.2 .2a.32 .32 0 0 1-.3-.2 .32 .32 0 0 1 .1-.4z" fill-rule="evenodd"/>
<path d="M131.3 31.9l.7-.4h.6a1.12 1.12 0 0 0-1.1 .9l.4 .3 .6 .1a.79 .79 0 0 1-1 .2 .79 .79 0 0 1-.5-.9z" fill-rule="evenodd"/>
<path d="M131.5 30.5a1.23 1.23 0 0 1 1.6 .4l.1 1.7 .3 .2a.48 .48 0 0 1-.5 .3 .48 .48 0 0 1-.4-.4l-.2-.1 .2-.1v-1h-.4l.4-.2-.1-.6-.4-.2z" fill-rule="evenodd"/>
<path d="M132 32.8l.6-.1z" fill-rule="evenodd"/>
<path d="M133.3 32.7l.3-.2-.1 .3z" fill-rule="evenodd"/>
<path d="M133.7 30.6l.3 .1z" fill-rule="evenodd"/>
<path d="M133.7 30.6l1-.3v.6h.2l-.2 .3 .1 1.5 .5 .3h-1.6l.5-.3v-1.8l-.1-.1z" fill-rule="evenodd"/>
<path d="M134.9 30.7h.3l-.5 .2z" fill-rule="evenodd"/>
<path d="M134.9 30.7a.48 .48 0 0 1 .5-.4 .48 .48 0 0 1 .5 .5 .47 .47 0 0 1-.7-.1z" fill-rule="evenodd"/>
<path d="M136.3 30.7l.3-.2h.6a.44 .44 0 0 0-.5 .6 .31 .31 0 0 1-.4 .1 .31 .31 0 0 1 0-.5z" fill-rule="evenodd"/>
<path d="M136.4 31.9l.7-.4h.6a1.11 1.11 0 0 0-1 .9l.3 .3 .6 .1a.79 .79 0 0 1-1 .2 .79 .79 0 0 1-.4-.9z" fill-rule="evenodd"/>
<path d="M136.6 30.5a1.23 1.23 0 0 1 1.7 .4v1.7l.4 .2a.48 .48 0 0 1-.5 .3 .48 .48 0 0 1-.5-.4l-.2-.1 .2-.1v-1h-.4l.4-.2-.1-.6z" fill-rule="evenodd"/>
<path d="M137.1 32.8l.6-.1z" fill-rule="evenodd"/>
<path d="M138.4 32.7l.4-.2-.1 .3z" fill-rule="evenodd"/>
<path d="M138.8 30.6l.3 .1z" fill-rule="evenodd"/>
<path d="M138.8 30.6l1.1-.3v.6h-.6l-.1-.1z" fill-rule="evenodd"/>
<path d="M139.3 30.9l1.3-.2-.7 .3v1.7l.5 .3h-1.5l.4-.3z" fill-rule="evenodd"/>
<path d="M140.1 30.7a.86 .86 0 0 1 1.5 .2h.2l-.2 .2 .1 1.6 .4 .3h-1.4l.4-.3v-1.8l-.4-.2z" fill-rule="evenodd"/>
<path d="M141.8 30.8l.1-.2 .5 .1-.8 .2z" fill-rule="evenodd"/>
<path d="M141.9 30.6a.85 .85 0 0 1 1-.2 .85 .85 0 0 1 .5 .8l.1 1.5 .4 .3h-1.5v-.1a.37 .37 0 0 0 .5-.4v-1.2a.52 .52 0 0 0-.5-.6z" fill-rule="evenodd"/>
<path d="M144.5 30.7l.3-.2h.6a.73 .73 0 0 0-.8 .7l-.4 .1z" fill-rule="evenodd"/>
<path d="M144.8 30.5a1.17 1.17 0 0 1 1.9 .9h-2.1a1.11 1.11 0 0 0 1.1 1.2l-1.2 .1-.3-.7v-.6v-.1l1.8-.1a.62 .62 0 0 0-.6-.7z" fill-rule="evenodd"/>
<path d="M144.5 32.7l1.2-.1a.85 .85 0 0 0 .9-.6l.1 .1a1.26 1.26 0 0 1-1 1 1.26 1.26 0 0 1-1.2-.4z" fill-rule="evenodd"/>
<path d="M147.8 29.5h.1v.9h.7v.2h-.7v1.9l.3 .2-.8 .1v-2.2l-.5-.1 .6-.4z" fill-rule="evenodd"/>
<path d="M147.4 32.8l.9-.1 .2-.2h.2l-.1 .1a.68 .68 0 0 1-1.2 .2z" fill-rule="evenodd"/>
<path d="M149.3 30.7l.3-.2h.5a.73 .73 0 0 0-.7 .7l-.4 .1z" fill-rule="evenodd"/>
<path d="M149.6 30.5l.1-.1a1.13 1.13 0 0 1 1.7 1h-2a1.1 1.1 0 0 0 1.1 1.2l-1.3 .1-.3-.7 .1-.7 1.7-.1a.66 .66 0 0 0-.6-.7z" fill-rule="evenodd"/>
<path d="M149.2 32.7l1.5-.1 .4-.2 .2-.4a1.16 1.16 0 0 1-.8 1.1 1.16 1.16 0 0 1-1.3-.4z" fill-rule="evenodd"/>
<path d="M151.6 30.6l1.1-.3v.6h.1l-.1 .3v1.5l.5 .3h-1.5l.4-.3v-1.5v-.4z" fill-rule="evenodd"/>
<path d="M152.8 30.7h.3l-.4 .2z" fill-rule="evenodd"/>
<path d="M152.9 30.6a.46 .46 0 0 1 .6-.3 .46 .46 0 0 1 .3 .5 .49 .49 0 0 1-.7-.1h-.3z" fill-rule="evenodd"/>
<path d="M154.1 32.1a1.35 1.35 0 0 0 1.6 .9l-1.6 .1z" fill-rule="evenodd"/>
<path d="M154.4 30.6l.6-.1h-.3a.35 .35 0 0 0-.2 .3 .35 .35 0 0 0 .2 .4l.8 .4a.73 .73 0 0 1 .6 .6 .73 .73 0 0 1-.4 .8h-.5l.4-.4a1.71 1.71 0 0 0-1.1-.9 .65 .65 0 0 1-.1-1.1z" fill-rule="evenodd"/>
<path d="M154.5 30.5l.4-.2 .8 .1z" fill-rule="evenodd"/>
<path d="M154.3 33h1.4l-.5 .1z" fill-rule="evenodd"/>
<path d="M154.5 30.5l1.4-.2v.9l-.2-.1a.7 .7 0 0 0-.7-.6z" fill-rule="evenodd"/>
<circle cx="79.5" cy="29.3" r=".31"/>
<circle cx="94.3" cy="29.3" r=".31"/>
</g>
<g fill="#000">
<path d="M27 19.1l1 .1h-1zM27 19.1h1v.1zM27 19.2l1.5 1.1h-1.6zM27 19.2h1l.5 1.1zM27 19l1 .1zM27.1 18.9h.9zM27.1 18.9l.9 .1zM27.1 18.9h.8zM27.2 18.8l.7 .1zM27.2 18.8h.6zM27.2 18.8h.5zM27.3 18.7l.4 .1z"/>
<path d="M27.3 18.7h.4zM27.4 18.7h.2zM27.4 18.7h.3zM27.5 18.7h.1zM29.9 19.1l1.1 1.1h-1.6zM29.9 19.1h1l.1 1.1zM29.9 19h1zM29.9 19l1 .1zM29.9 18.9l1 .1zM29.9 18.9h.9zM30 18.9h.8zM30.1 18.8l.7 .1z"/>
<path d="M30.1 18.8h.6zM30.1 18.7l.5 .1zM30.1 18.7h.5zM30.2 18.7h.4zM30.2 18.7h.3zM30.3 18.7h.2zM31.7 19.7l.7 3.2h-.7zM31.7 19.7h.7v3.2zM33.5 19.7h2zM33.5 19.7h1.9zM33.5 19.7h1.8zM33.6 19.7h1.7z"/>
<path d="M35 13.7l.6 .6h-.5zM35 13.7h1l-.4 .6zM35.1 13.1l.9 .6h-1zM35.1 13.1h1.4l-.5 .6zM35.1 14.3l.1 .6zM35.1 14.3h.5l-.4 .6zM35.1 13l1.4 .1h-1.4zM35.1 13h1.5l-.1 .1zM35.3 12.3l1.9 .3h-2zM35.3 12.3h1.7l.2 .3zM35.4 12l1.6 .3h-1.7zM35.4 12h1.9l-.3 .3z"/>
<path d="M35.6 11.5l1.7 .5h-1.9zM35.6 11.5h2.1l-.4 .5zM36.6 13l1.9 1.6h-.9zM36.6 13h.8l1.1 1.6zM37.6 15l2.1 1.5h-3.1zM37.6 15h1.2l.9 1.5zM37.6 14.6h.9zM37.7 14.6l.9 .1zM37.7 15h1.1zM37.7 14.7l.9 .1zM37.7 14.9l1 .1zM37.7 14.8l1 .1z"/>
<path d="M37.7 14.9h1zM38.7 11l1.7 1.4h-.9zM38.7 11h2.6l-.9 1.4zM38.7 18.2l1.9 .1zM39 9.2h1.8zM39 9.1l1.8 .1zM39.3 18.3h1.3zM39.5 12.4l2.6 2.7h-.8zM39.5 12.4h.9l1.7 2.7zM39 9.1h1.7zM39.6 9.1h1.1zM39.6 9.1h.6z"/>
<path d="M39.9 19.7h2zM40 19.7h1.9zM40 19.7h1.8zM40.1 19.7h1.7zM40.1 19.7h1.6zM41.3 15.1l1.7 1.4h-2.7zM41.3 15.1h.8l.9 1.4zM41.6 10.9h1.2zM41.7 10.9h1.2zM41.8 10.9h1.1zM41.9 10.9l1 .1zM41.9 11h1z"/>
<path d="M42 11l2.9 3h-1zM42 11h.9l2 3zM42.8 9.8v.1zM42.8 9.6v.2zM42.8 9.9l.1 .1zM42.9 9.5l-.1 .1zM42.9 9.7l-.1 .1zM42.9 9.9v.1zM42.9 10l.1 .1zM42.8 9.6l.1-.1zM42.9 9.5h.1zM43 10.1l.1 .1z"/>
<path d="M43 9.4l.1 .1zM43.1 10.1h.2zM43.1 9.4l.2 .1zM43.3 10.1l.1-.1zM43.3 19.7h2zM43.3 9.4v.1zM43.4 9.9l-.1 .1zM43.4 19.7h1.9zM43.4 19.7h1.8zM43.3 9.5l.1 .2zM43.3 9.4l.1 .1zM43.3 10l.2-.1z"/>
<path d="M43.4 9.8v.1zM43.4 9.7v.1zM43.5 19.7h1.7zM43.4 9.5l.1 .1zM43.5 9.8l-.1 .1zM43.5 9.6l-.1 .2zM43.9 14l.9 .6h-.6zM43.9 14h1l-.1 .6zM44.2 14.6l.4 .5zM44.2 14.6h.6l-.2 .5zM46 19.7l.7 1.2h-.7zM46 19.7h.7v1.2z"/>
<path d="M48.1 19.7l.7 1.2h-.7zM48.1 19.7h.7v1.2zM49.3 19.7l.7 3.2h-.7zM49.3 19.7h.7v3.2zM25.4 37.6h165.1l-165.1 .8zM25.4 38.4l165.1-.8v.8zM25.4 24.9h165.1l-165.1 .8zM25.4 25.7l165.1-.8v.8zM26.9 20.3h.7zM26.9 20.3l.5 2.6h-.8zM26.9 20.3h.7l-.2 2.6zM27.6 20.3h.9z"/>
<path d="M27.6 20.3l1.4 1.1h-.9zM27.6 20.3h.9l.5 1.1zM28.1 21.4l1.3 1h-.9zM28.1 21.4h1.7l-.4 1zM28.5 22.4h.9zM28.5 22.4l.9 .1zM28.5 22.5h.9zM28.5 22.5l.8 .1zM28.6 22.6h.7zM28.6 22.6l.6 .1zM28.7 22.7h.5zM28.7 22.7h.4z"/>
<path d="M28.8 22.7h.3zM28.8 22.7l.2 .1zM28.9 22.8h.1zM29.4 20.2l.4 1.2h-.8zM29.4 20.2h.9l-.5 1.2zM30.3 20.2l1 2.7h-.8zM30.3 20.2h.7l.3 2.7zM32.9 20.7l.7 .1zM32.9 20.7h.7zM32.9 20.8h.7zM32.9 20.8l.6 .2h-.6zM32.9 20.8h.7l-.1 .2z"/>
<path d="M32.9 21l.6 .7h-.6zM32.9 21h.6v.7zM32.9 21.7l.7 .1h-.7zM32.9 21.7h.6l.1 .1zM32.9 21.8h.7zM32.9 21.8l.7 .1zM32.9 21.9h.7zM32.9 21.9l.7 .1zM32.9 20.5h1zM32.9 20.5l.9 .1zM32.9 20.6h.8zM32.9 20.6h.9z"/>
<path d="M32.9 20.6l.7 .1zM32.9 22l.8 .1zM32.9 22.1h.8zM32.9 22.1h.9zM33.4 22.9h2zM33.5 22.9l1.7 .1zM33.5 22.9h1.9zM33.6 23h1.6zM33.6 23h1.4zM36.2 20.5l.6 .8h-.6zM36.2 20.5h.6v.8zM36.2 22.1l.6 .8h-.6z"/>
<path d="M36.2 22.1h.6v.8zM38.1 20.5h.8zM38.1 22.1h.8zM38.1 20.5h.9zM38.1 21.3h.8zM38.1 22.1l.8 .1zM38.1 20.5l.9 .1zM38.2 22.2h.7zM38.2 20.6h.8zM38.2 21.3h.7zM38.2 20.6l.8 .1zM38.2 21.2l.7 .1z"/>
<path d="M38.2 22.2l.7 .1zM38.3 20.7h.7zM38.2 21.2h.7zM38.3 21.2h.6zM38.3 22.3l.7 .1zM38.3 22.4h.7zM38.3 22.4l.7 .5h-.7zM38.3 22.4h.7v.5zM38.3 20.7l.7 .1zM38.3 20.8h.7zM38.3 21.1h.6zM38.3 21.1l.6 .1z"/>
<path d="M38.3 20.8l.7 .2h-.7zM38.3 20.8h.7v.2zM38.3 21h.7zM38.3 21l.6 .1zM39.4 20.7l.7 .1zM39.4 20.7h.7zM39.4 20.8h.7zM39.4 20.8l.7 .2h-.7zM39.4 20.8h.7v.2zM39.4 21l.7 .7h-.7zM39.4 21h.7v.7zM39.4 21.7l.7 .1h-.7z"/>
<path d="M39.4 21.7h.7v.1zM39.4 21.8h.7zM39.4 21.8l.7 .1zM39.4 21.9h.7zM39.4 21.9l.8 .1zM39.4 20.5h1zM39.4 20.5l.9 .1zM39.4 20.6h.8zM39.4 20.6h.9zM39.4 20.6l.8 .1zM39.4 20.7h.8zM39.4 22l.8 .1z"/>
<path d="M39.4 22.1h.8zM39.4 22.1h.9zM39.4 22.1h1zM39.9 22.9l1.8 .1zM39.9 22.9h2zM40.1 23h1.3zM40.1 23h1.6zM41.3 20.5h1.1zM41.4 20.5l1 .1zM41.5 20.6h.9zM41.4 22.1h1zM41.5 22.1h.9z"/>
<path d="M41.6 20.6l.8 .1zM41.6 22.1h.8zM41.6 20.7h.8zM41.6 22l.8 .1zM41.6 20.7l.8 .1zM41.7 20.8h.7zM41.7 21.9l.7 .1zM41.7 20.8l.7 .2h-.7zM41.7 20.8h.7v.2zM41.7 21.8h.7zM41.7 21.8l.7 .1zM41.7 21.9h.7z"/>
<path d="M41.7 21l.7 .7h-.7zM41.7 21h.7v.7zM41.7 21.7l.7 .1h-.7zM41.7 21.7h.7v.1zM42.7 20.7l.8 .1zM42.7 20.7h.8zM42.7 20.8h.8zM42.7 20.8l.7 .2h-.7zM42.7 20.8h.8l-.1 .2zM42.7 21l.7 .7h-.7zM42.7 21h.7v.7zM42.7 21.7l.8 .1h-.8z"/>
<path d="M42.7 21.7h.7l.1 .1zM42.7 21.8h.8zM42.7 21.8l.8 .1zM42.7 21.9h.8zM42.8 20.5h1zM42.8 20.5l.9 .1zM42.8 20.6h.8zM42.8 20.6h.9zM42.8 20.6l.7 .1zM42.8 20.7h.7zM42.8 21.9l.7 .1zM42.8 22l.8 .1z"/>
<path d="M42.8 22.1h.8zM42.8 22.1h.9zM43.3 22.9h2zM43.4 22.9l1.7 .1zM43.4 22.9h1.9zM43.5 23h1.6zM43.5 23h1.4zM46 20.9l2.8 .8h-2.8zM46 20.9h2.8v.8zM46 21.7l.7 1.2h-.7zM46 21.7h.7v1.2zM48.1 21.7l.7 1.2h-.7z"/>
<path d="M48.1 21.7h.7v1.2zM50.5 20.5l.6 .8h-.6zM50.5 20.5h.6v.8zM50.5 22.1l.6 .8h-.6zM50.5 22.1h.6v.8zM52.4 20.5h.9zM52.5 20.5l.8 .1zM52.5 20.6h.8zM52.5 21.3h.8zM52.6 20.6h.7zM52.6 21.3h.7zM52.6 20.6l.7 .1z"/>
<path d="M52.6 21.2l.7 .1zM52.6 20.7h.8zM52.6 20.7l.8 .1h-.7zM52.6 20.7h.8v.1zM52.6 21.1h.7zM52.6 21.1h.8zM52.6 21.1l.7 .1zM52.6 21.2h.7zM52.7 20.8l.7 .3h-.7zM52.7 20.8h.7v.3zM52.7 21.1h.7zM25.4 256.8h165.1l-165.1 .8z"/>
<path d="M25.4 257.6l165.1-.8v.8z"/>
</g>
<path d="M37.3 9.6h4.8M37.5 17.9h4.9M36.2 20.4h2.7" fill="none" stroke="#000" stroke-width=".23"/>
<path d="M36.1 10.7h6.7M36.5 17.2h6.8M36.9 9.9h5.4" fill="none" stroke="#000" stroke-width=".34"/>
<path d="M35.1 12.8h2.3M36.4 10.3h6.2" fill="none" stroke="#000" stroke-width=".4"/>
<path d="M35.6 11.2h2.4" fill="none" stroke="#000" stroke-width=".42"/>
<path d="M36.3 16.8h6.9M38 18.1h3.8M50.5 21.5h2.8" fill="none" stroke="#000" stroke-width=".21"/>
<path d="M37 17.6h5.9" fill="none" stroke="#000" stroke-width=".3"/>
<g font-size="3.9">
<text x="26.4" y="43.5">36-Lead Very Thin Plastic Quad Flat, No Lead Package (5KX) - 6x6 mm Body [VQFN]</text>
<text x="26.4" y="48">With 3.7x3.7 mm Exposed Pad and Stepped Wettable Flanks</text>
</g>
<g font-size="3.2">
<text x="28.4" y="54.6">Note:</text>
<text x="41.1" y="58.3">http://www.microchip.com/packaging</text>
<text x="41.1" y="54.6">For the most current package drawings, please see the Microchip Packaging Specification located at</text>
</g>
<g font-size="2.9">
<text x="87.6" y="166.6">Dimension Limits</text>
<text x="102.9" y="162.7">Units</text>
<text x="115.7" y="166.6">MIN</text>
<text x="124.6" y="162.7">MILLIMETERS</text>
<text x="130.8" y="166.6">NOM</text>
<text x="147" y="166.6">MAX</text>
<text x="58" y="170.5">Number of Terminals</text>
<text x="104.8" y="170.5">N</text>
<text x="132.6" y="170.5">36</text>
<text x="58" y="178.2">Overall Height</text>
<text x="58" y="174.4">Pitch</text>
<text x="104.8" y="178.2">A</text>
<text x="105" y="174.1">e</text>
<text x="115.5" y="178.2">0.80</text>
<text x="128" y="174.4">0.50 BSC</text>
<text x="131.4" y="178.2">0.85</text>
<text x="147.3" y="178.2">0.90</text>
<text x="58" y="182.1">Standoff</text>
<text x="104.1" y="182.1">A1</text>
<text x="115.5" y="182.1">0.00</text>
<text x="130.6" y="182.1">0.035</text>
<text x="147.3" y="182.1">0.05</text>
<text x="58" y="186">Terminal Thickness</text>
<text x="58" y="189.9">Overall Length</text>
<text x="104.1" y="186">A3</text>
<text x="104.8" y="189.9">D</text>
<text x="127.3" y="186">0.203 REF</text>
<text x="128" y="189.9">6.00 BSC</text>
<text x="58" y="197.7">Overall Width</text>
<text x="58" y="193.8">Exposed Pad Length</text>
<text x="104" y="193.8">D2</text>
<text x="104.8" y="197.7">E</text>
<text x="115.5" y="193.8">3.60</text>
<text x="128" y="197.7">6.00 BSC</text>
<text x="131.4" y="193.8">3.70</text>
<text x="147.3" y="193.8">3.80</text>
<text x="58" y="201.6">Exposed Pad Width</text>
<text x="104" y="201.6">E2</text>
<text x="115.5" y="201.6">3.60</text>
<text x="131.4" y="201.6">3.70</text>
<text x="147.3" y="201.6">3.80</text>
<text x="58" y="205.4">Terminal Width</text>
<text x="58" y="209.3">Terminal Length</text>
<text x="105" y="205.4">b</text>
<text x="105" y="209.3">L</text>
<text x="115.5" y="209.3">0.35</text>
<text x="115.5" y="205.4">0.20</text>
<text x="131.4" y="205.4">0.25</text>
<text x="131.4" y="209.3">0.40</text>
<text x="147.3" y="209.3">0.45</text>
<text x="147.3" y="205.4">0.30</text>
<text x="58" y="213.2">Terminal-to-Exposed-Pad</text>
<text x="104.8" y="213.2">K</text>
<text x="128.1" y="213.2">0.75 REF</text>
<text x="58" y="217.1">Wettable Flank Step Cut Depth</text>
<text x="58" y="221">Wettable Flank Step Cut Width</text>
<text x="104" y="221">E3</text>
<text x="104" y="217.1">A4</text>
<text x="115.5" y="217.1">0.10</text>
<text x="117.8" y="221">-</text>
<text x="130.6" y="217.1">0.125</text>
<text x="133.7" y="221">-</text>
<text x="147.3" y="217.1">0.15</text>
<text x="147.3" y="221">0.04</text>
<text x="32.9" y="224.3">Notes:</text>
<text x="32.9" y="228.9">1. Pin 1 visual index feature may vary, but must be located within the hatched area.</text>
<text x="32.9" y="232.6">2. Package is saw singulated</text>
<text x="32.9" y="236.5">3. Dimensioning and tolerancing per ASME Y14.5M</text>
<text x="42.5" y="244.3">REF: Reference Dimension, usually without tolerance, for information purposes only.</text>
<text x="42.5" y="240.6">BSC: Basic Dimension. Theoretically exact value shown without tolerances.</text>
<text x="110" y="251.7">Microchip Technology Drawing C04-455 Rev A Sheet 2 of 2</text>
<text x="26.6" y="261.3">© 2017 Microchip Technology Inc.</text>
</g>
<text font-size=".6" x="43" y="10">R</text>
</svg>
